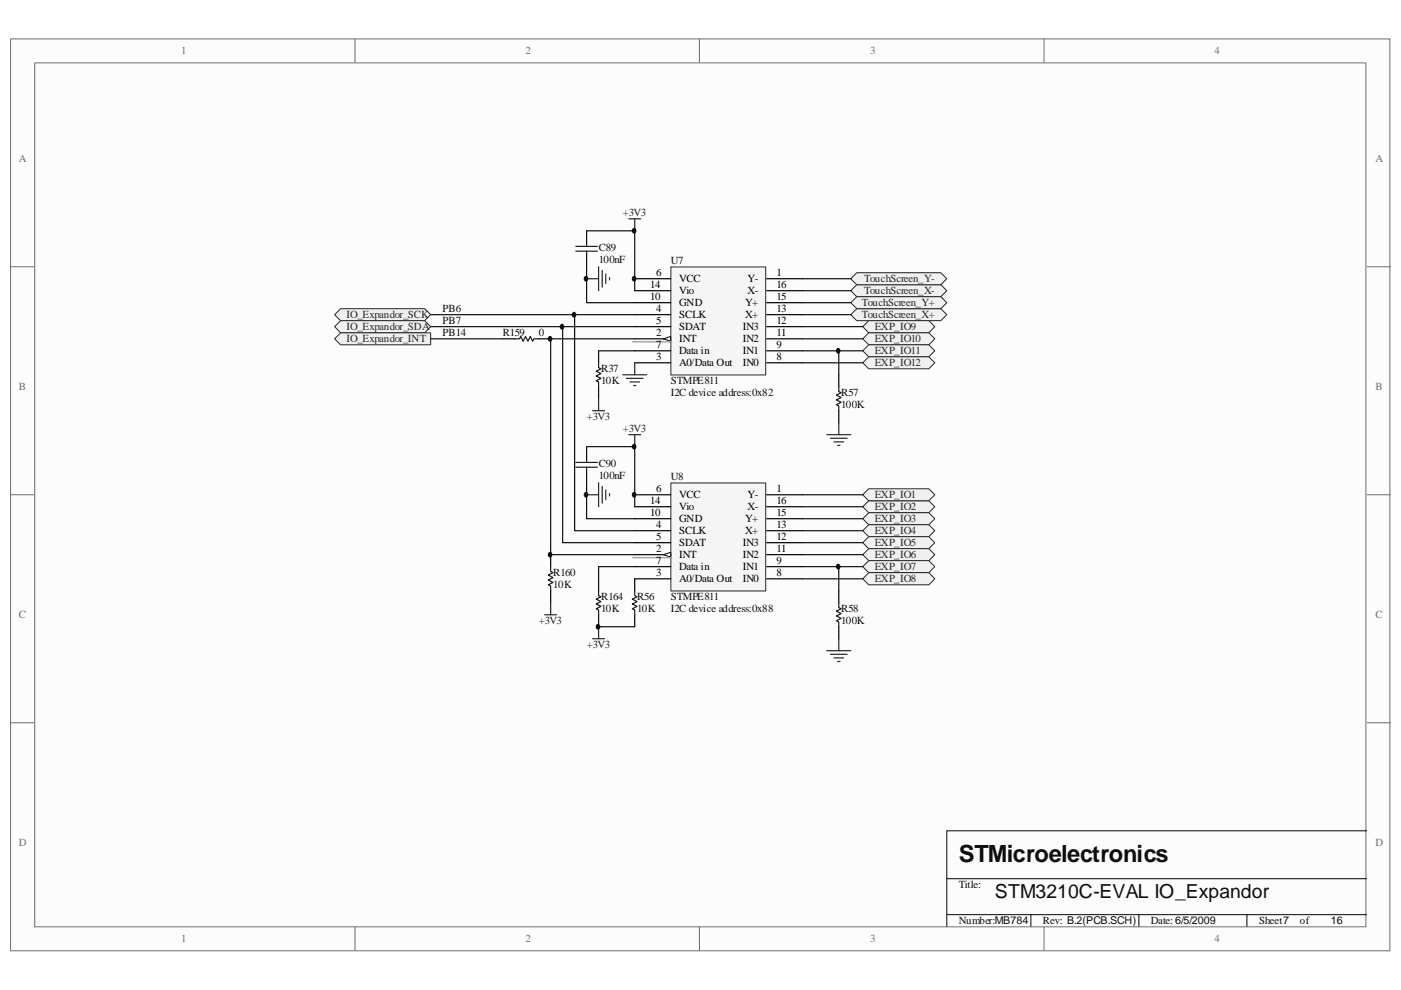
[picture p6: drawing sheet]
<svg xmlns="http://www.w3.org/2000/svg" width="297mm" height="210mm" viewBox="0 0 297 210" stroke-linecap="round" stroke-linejoin="round" font-family="sans-serif">
<path d="M2.3 8.3h292.4v193.3h-292.4z" fill="#fcfcfc"/>
<path d="M2.2 8.3h292.5v193.3h-292.5z" fill="none" stroke="#6e6e6e" stroke-width=".21"/>
<path d="M7.4 13.4h282.2v183.1h-282.2z" fill="#fcfcfc"/>
<g fill="none" stroke="#6e6e6e" stroke-width=".21">
<path d="M7.4 13.3h282.2v183.2h-282.2zM75.3 8.2v5.1M148.3 8.2v5.1M221.4 8.2v5.1M2.2 56.6h5.1M289.8 56.6h5.1M2.2 104.9h5.1M289.8 104.9h5.1M2.2 153.2h5.1M289.8 153.2h5.1M75.3 196.5v5.1M148.3 196.5v5.1"/>
<path d="M221.4 196.5v5.1"/>
</g>
<path d="M289.8 176.1h-89.1v20.4M200.7 186.3h89.1M200.7 193.9h89.1M218.6 193.9v2.6M241.5 193.9v2.6M264.4 193.9v2.6" fill="none" stroke="#000" stroke-width=".21"/>
<path d="M142.3 56.6h20v22.9h-20z" fill="#f5f5f5"/>
<path d="M142.2 56.6h20.1v22.9h-20.1z" fill="none" stroke="#262626" stroke-width=".21"/>
<path d="M162.6 59.1h7.6M134.6 71.8h7.6" fill="none" stroke="#000" stroke-width=".25"/>
<path d="M140.7 71.8l1.5-.5v1z" fill="#fcfcfc"/>
<path d="M140.7 71.8l1.5-.5v1z" fill="none" stroke="#000" stroke-width=".21"/>
<path d="M134.1 72.3l.2 .3 .3-.3 .2 .3 .3-.3 .2 .3 .3-.3 .2 .3 .3-.3 .3 .3 .2-.3 .3 .3 .2-.3 .3 .3 .2-.3 .3 .3 .2-.3 .3 .3 .2-.3 .3 .3 .2-.3 .3 .3 .3-.3 .2 .3 .3-.3 .2 .3 .3-.3 .2 .3 .3-.3 .2 .3 .3-.3 .2 .3 .3-.3 .2 .3" fill="none" stroke="#9f9f9f" stroke-width=".21"/>
<g fill="none" stroke="#000" stroke-width=".25">
<path d="M134.6 59.1h7.6M134.6 76.9h7.6M134.6 66.7h7.6M134.6 69.3h7.6M134.6 74.4h7.6M134.6 64.2h7.6M134.6 61.6h7.6M162.6 76.9h7.6M162.6 66.7h7.6M162.6 69.3h7.6M162.6 74.4h7.6M162.6 64.2h7.6"/>
<path d="M162.6 71.8h7.6M162.6 61.6h7.6"/>
</g>
<path d="M142.3 102.4h20v22.9h-20z" fill="#f5f5f5"/>
<path d="M142.2 102.4h20.1v22.9h-20.1z" fill="none" stroke="#262626" stroke-width=".21"/>
<path d="M134.6 117.6h7.6M162.6 104.9h7.6" fill="none" stroke="#000" stroke-width=".25"/>
<path d="M140.7 117.6l1.5-.5v1z" fill="#fcfcfc"/>
<path d="M140.7 117.6l1.5-.5v1z" fill="none" stroke="#000" stroke-width=".21"/>
<path d="M134.1 118.1l.2 .3 .3-.3 .2 .3 .3-.3 .2 .3 .3-.3 .2 .3 .3-.3 .3 .3 .2-.3 .3 .3 .2-.3 .3 .3 .2-.3 .3 .3 .2-.3 .3 .3 .2-.3 .3 .3 .2-.3 .3 .3 .3-.3 .2 .3 .3-.3 .2 .3 .3-.3 .2 .3 .3-.3 .2 .3 .3-.3 .2 .3 .3-.3 .2 .3" fill="none" stroke="#9f9f9f" stroke-width=".21"/>
<g fill="none" stroke="#000" stroke-width=".25">
<path d="M177.8 79.5v2.5M177.8 87.1v2.5M134.6 112.5h7.6M134.6 115.1h7.6M134.6 104.9h7.6M134.6 110h7.6M134.6 107.4h7.6M162.6 112.5h7.6M162.6 115.1h7.6M162.6 110h7.6M162.6 117.6h7.6M162.6 107.4h7.6"/>
<path d="M134.6 120.1h7.6M134.6 130.3v2.6M142.2 122.7h-7.6v2.6M162.6 122.7h7.6M162.6 120.1h7.6M177.8 125.3v2.5M177.8 132.9v2.5"/>
</g>
<g fill="none" stroke="#262626" stroke-width=".25">
<path d="M124.4 59.1h2.5M126.9 56.6v5M127.7 57.3v3.6M128.4 58.1v2M129.2 58.8v.6M133.3 46.4h2.5M134.6 46.4v2.5M132 79.5h5.1M134.6 76.9v2.6M132.8 80.2h3.6M133.3 92.2h2.5M133.6 81h2"/>
<path d="M134.3 81.7h.5M134.6 92.2v2.5M175.3 92.2h5.1M176.1 92.9h3.5M176.8 93.7h2.1M177.6 94.4h.5M177.8 89.6v2.6M124.4 104.9h2.5M126.9 102.4v5M127.7 103.1v3.6M128.4 103.9v2M129.2 104.6v.6"/>
<path d="M125.6 135.4h2.6M126.9 132.9v2.5M175.3 138h5.1M176.1 138.7h3.5M176.8 139.5h2.1M177.8 135.4v2.6M177.6 140.3h.5"/>
</g>
<path d="M177.8 82v1l.5 .3-1 .5 1 .5-1 .5 1 .5-1 .5 .5 .3v1M134.6 125.3v1l.5 .2-1 .5 1 .6-1 .5 1 .5-1 .5 .5 .2v1M177.8 127.8v1l.5 .3-1 .5 1 .5-1 .5 1 .5-1 .5 .5 .3v1" fill="none" stroke="#1c1c1c" stroke-width=".25"/>
<path d="M124.4 56.6v7.6h10.2M91.3 66.7h43.3M91.3 69.3h43.3M119.3 69.3v45.8h15.3M121.8 66.7v45.8h12.8M134.6 71.8h-17.8v45.8h17.8M170.2 74.4h7.6v5.1M124.4 102.4v7.6h10.2M170.2 120.1h7.6v5.2" fill="none" stroke="#0e0e0e" stroke-width=".25"/>
<path d="M70.9 66.7l1.3-1.3h17.8l1.3 1.3-1.3 1.3h-17.8z" fill-rule="evenodd" fill="#f0f0f0"/>
<path d="M70.9 66.7l1.3-1.3h17.8l1.3 1.3-1.3 1.3h-17.8z" fill="none" stroke="#262626" stroke-width=".21"/>
<path d="M70.9 69.3l1.3-1.3h17.8l1.3 1.3-1.3 1.3h-17.8z" fill-rule="evenodd" fill="#f0f0f0"/>
<path d="M70.9 69.3l1.3-1.3h17.8l1.3 1.3-1.3 1.3h-17.8z" fill="none" stroke="#262626" stroke-width=".21"/>
<path d="M70.9 71.8l1.3-1.2h19.1v2.5h-19.1z" fill-rule="evenodd" fill="#f0f0f0"/>
<path d="M70.9 71.8l1.3-1.2h19.1v2.5h-19.1z" fill="none" stroke="#262626" stroke-width=".21"/>
<path d="M180.4 66.7l1.2-1.3h17.9l1.2 1.3-1.2 1.3h-17.9z" fill-rule="evenodd" fill="#f0f0f0"/>
<path d="M180.4 66.7l1.2-1.3h17.9l1.2 1.3-1.2 1.3h-17.9z" fill="none" stroke="#262626" stroke-width=".21"/>
<path d="M180.4 61.6l1.2-1.2h17.9l1.2 1.2-1.2 1.3h-17.9z" fill-rule="evenodd" fill="#f0f0f0"/>
<path d="M180.4 61.6l1.2-1.2h17.9l1.2 1.2-1.2 1.3h-17.9z" fill="none" stroke="#262626" stroke-width=".21"/>
<path d="M180.4 64.2l1.2-1.3h17.9l1.2 1.3-1.2 1.2h-17.9z" fill-rule="evenodd" fill="#f0f0f0"/>
<path d="M180.4 64.2l1.2-1.3h17.9l1.2 1.3-1.2 1.2h-17.9z" fill="none" stroke="#262626" stroke-width=".21"/>
<path d="M180.4 59.1l1.2-1.3h17.9l1.2 1.3-1.2 1.3h-17.9z" fill-rule="evenodd" fill="#f0f0f0"/>
<path d="M180.4 59.1l1.2-1.3h17.9l1.2 1.3-1.2 1.3h-17.9z" fill="none" stroke="#262626" stroke-width=".21"/>
<path d="M170.2 59.1h10.2M170.2 61.6h10.2M170.2 64.2h10.2M170.2 66.7h10.2" fill="none" stroke="#0e0e0e" stroke-width=".25"/>
<path d="M182.9 107.4l1.3-1.2h12.7l1.3 1.2-1.3 1.3h-12.7z" fill-rule="evenodd" fill="#f0f0f0"/>
<path d="M182.9 107.4l1.3-1.2h12.7l1.3 1.2-1.3 1.3h-12.7z" fill="none" stroke="#262626" stroke-width=".21"/>
<path d="M182.9 110l1.3-1.3h12.7l1.3 1.3-1.3 1.3h-12.7z" fill-rule="evenodd" fill="#f0f0f0"/>
<path d="M182.9 110l1.3-1.3h12.7l1.3 1.3-1.3 1.3h-12.7z" fill="none" stroke="#262626" stroke-width=".21"/>
<path d="M182.9 112.5l1.3-1.2h12.7l1.3 1.2-1.3 1.3h-12.7z" fill-rule="evenodd" fill="#f0f0f0"/>
<path d="M182.9 112.5l1.3-1.2h12.7l1.3 1.2-1.3 1.3h-12.7z" fill="none" stroke="#262626" stroke-width=".21"/>
<path d="M182.9 115.1l1.3-1.3h12.7l1.3 1.3-1.3 1.2h-12.7z" fill-rule="evenodd" fill="#f0f0f0"/>
<path d="M182.9 115.1l1.3-1.3h12.7l1.3 1.3-1.3 1.2h-12.7z" fill="none" stroke="#262626" stroke-width=".21"/>
<path d="M182.9 117.6l1.3-1.3h12.7l1.3 1.3-1.3 1.3h-12.7z" fill-rule="evenodd" fill="#f0f0f0"/>
<path d="M182.9 117.6l1.3-1.3h12.7l1.3 1.3-1.3 1.3h-12.7z" fill="none" stroke="#262626" stroke-width=".21"/>
<path d="M182.9 120.1l1.3-1.2h12.7l1.3 1.2-1.3 1.3h-12.7z" fill-rule="evenodd" fill="#f0f0f0"/>
<path d="M182.9 120.1l1.3-1.2h12.7l1.3 1.2-1.3 1.3h-12.7z" fill="none" stroke="#262626" stroke-width=".21"/>
<path d="M184.2 121.4h12.7l1.3 1.3-1.3 1.3h-12.7l-1.3-1.3z" fill-rule="evenodd" fill="#f0f0f0"/>
<path d="M184.2 121.4h12.7l1.3 1.3-1.3 1.3h-12.7l-1.3-1.3z" fill="none" stroke="#262626" stroke-width=".21"/>
<path d="M182.9 69.3l1.3-1.3h12.7l1.3 1.3-1.3 1.3h-12.7z" fill-rule="evenodd" fill="#f0f0f0"/>
<path d="M182.9 69.3l1.3-1.3h12.7l1.3 1.3-1.3 1.3h-12.7z" fill="none" stroke="#262626" stroke-width=".21"/>
<path d="M182.9 71.8l1.3-1.2h12.7l1.3 1.2-1.3 1.3h-12.7z" fill-rule="evenodd" fill="#f0f0f0"/>
<path d="M182.9 71.8l1.3-1.2h12.7l1.3 1.2-1.3 1.3h-12.7z" fill="none" stroke="#262626" stroke-width=".21"/>
<path d="M182.9 74.4l1.3-1.3h12.7l1.3 1.3-1.3 1.2h-12.7z" fill-rule="evenodd" fill="#f0f0f0"/>
<path d="M182.9 74.4l1.3-1.3h12.7l1.3 1.3-1.3 1.2h-12.7z" fill="none" stroke="#262626" stroke-width=".21"/>
<path d="M182.9 76.9l1.3-1.3h12.7l1.3 1.3-1.3 1.3h-12.7z" fill-rule="evenodd" fill="#f0f0f0"/>
<path d="M182.9 76.9l1.3-1.3h12.7l1.3 1.3-1.3 1.3h-12.7z" fill="none" stroke="#262626" stroke-width=".21"/>
<path d="M182.9 104.9l1.3-1.3h12.7l1.3 1.3-1.3 1.3h-12.7z" fill-rule="evenodd" fill="#f0f0f0"/>
<path d="M182.9 104.9l1.3-1.3h12.7l1.3 1.3-1.3 1.3h-12.7z" fill="none" stroke="#262626" stroke-width=".21"/>
<g fill="none" stroke="#0e0e0e" stroke-width=".25">
<path d="M124.4 48.9h10.2v12.7M91.3 71.8h15.2M126.9 74.4h7.7M170.2 69.3h12.7M170.2 71.8h12.7M170.2 76.9h12.7M177.8 74.4h5.1M124.4 94.7h10.2v12.7M170.2 104.9h12.7M170.2 107.4h12.7M170.2 110h12.7M170.2 112.5h12.7"/>
<path d="M170.2 115.1h12.7M170.2 117.6h12.7M126.9 132.9h7.7M134.6 120.1h-7.7v2.6M170.2 122.7h12.7M177.8 120.1h5.1"/>
</g>
<path d="M124.4 48.9v2.6M124.4 54v2.6M106.5 71.8h2.6M114.2 71.8h2.6M126.9 74.4v2.5M124.4 94.7v2.6M124.4 99.8v2.6M126.9 82v2.5M116.8 117.6v2.5M116.8 125.3v2.5M126.9 122.7v2.6M126.9 130.3v2.6" fill="none" stroke="#000" stroke-width=".25"/>
<path d="M122.1 53.3h4.6M122.1 52.2h4.6M124.4 51.5v.7M124.4 53.3v.7M109.1 71.8h1l.3-.5 .5 1 .5-1 .5 1 .5-1 .5 1 .3-.5h1M126.9 76.9v1l.5 .3-1 .5 1 .5-1 .5 1 .5-1 .5 .5 .3v1M122.1 98h4.6M122.1 99.1h4.6M124.4 97.3v.7M124.4 99.1v.7M116.8 120.1v1.1l.5 .2-1.1 .5 1.1 .6-1.1 .5 1.1 .5-1.1 .5 .6 .2v1.1M126.9 125.3v1l.5 .2-1 .5 1 .6-1 .5 1 .5-1 .5 .5 .2v1" fill="none" stroke="#1c1c1c" stroke-width=".25"/>
<path d="M125.6 87.1h2.6M126.9 84.5v2.6M115.5 130.3h2.5M116.8 127.8v2.5" fill="none" stroke="#262626" stroke-width=".25"/>
<path d="M116.4 117.2a.45 .45 0 0 1 .6 .4 .45 .45 0 0 1-.6 .4 .6 .6 0 0 1 0-.8z" fill-rule="evenodd" fill="#0e0e0e"/>
<path d="M116.4 117.2a.45 .45 0 0 1 .6 .4 .45 .45 0 0 1-.6 .4 .6 .6 0 0 1 0-.8z" fill="none" stroke="#0e0e0e" stroke-width=".21"/>
<path d="M116.4 71.4a.45 .45 0 0 1 .6 .4 .45 .45 0 0 1-.6 .5 .6 .6 0 0 1 0-.9z" fill-rule="evenodd" fill="#0e0e0e"/>
<path d="M116.4 71.4a.45 .45 0 0 1 .6 .4 .45 .45 0 0 1-.6 .5 .6 .6 0 0 1 0-.9z" fill="none" stroke="#0e0e0e" stroke-width=".21"/>
<path d="M119 68.8a.47 .47 0 0 1 .5 .5 .47 .47 0 0 1-.5 .4 .64 .64 0 0 1 0-.9z" fill-rule="evenodd" fill="#0e0e0e"/>
<path d="M119 68.8a.47 .47 0 0 1 .5 .5 .47 .47 0 0 1-.5 .4 .64 .64 0 0 1 0-.9z" fill="none" stroke="#0e0e0e" stroke-width=".21"/>
<path d="M121.5 66.3a.45 .45 0 0 1 .6 .4 .45 .45 0 0 1-.6 .5 .6 .6 0 0 1 0-.9z" fill-rule="evenodd" fill="#0e0e0e"/>
<path d="M121.5 66.3a.45 .45 0 0 1 .6 .4 .45 .45 0 0 1-.6 .5 .6 .6 0 0 1 0-.9z" fill="none" stroke="#0e0e0e" stroke-width=".21"/>
<path d="M124.1 104.5a.45 .45 0 0 1 .5 .4 .45 .45 0 0 1-.5 .4 .6 .6 0 0 1 0-.8z" fill-rule="evenodd" fill="#0e0e0e"/>
<path d="M124.1 104.5a.45 .45 0 0 1 .5 .4 .45 .45 0 0 1-.5 .4 .6 .6 0 0 1 0-.8z" fill="none" stroke="#0e0e0e" stroke-width=".21"/>
<path d="M124.1 58.7a.46 .46 0 0 1 .5 .4 .46 .46 0 0 1-.5 .4 .61 .61 0 0 1 0-.8z" fill-rule="evenodd" fill="#0e0e0e"/>
<path d="M124.1 58.7a.46 .46 0 0 1 .5 .4 .46 .46 0 0 1-.5 .4 .61 .61 0 0 1 0-.8z" fill="none" stroke="#0e0e0e" stroke-width=".21"/>
<path d="M126.6 132.4a.46 .46 0 0 1 .6 .5 .46 .46 0 0 1-.6 .4 .61 .61 0 0 1 0-.9z" fill-rule="evenodd" fill="#0e0e0e"/>
<path d="M126.6 132.4a.46 .46 0 0 1 .6 .5 .46 .46 0 0 1-.6 .4 .61 .61 0 0 1 0-.9z" fill="none" stroke="#0e0e0e" stroke-width=".21"/>
<path d="M134.3 104.5a.45 .45 0 0 1 .5 .4 .45 .45 0 0 1-.5 .4 .6 .6 0 0 1 0-.8z" fill-rule="evenodd" fill="#0e0e0e"/>
<path d="M134.3 104.5a.45 .45 0 0 1 .5 .4 .45 .45 0 0 1-.5 .4 .6 .6 0 0 1 0-.8z" fill="none" stroke="#0e0e0e" stroke-width=".21"/>
<path d="M134.3 94.3a.45 .45 0 0 1 .5 .4 .45 .45 0 0 1-.5 .4 .6 .6 0 0 1 0-.8z" fill-rule="evenodd" fill="#0e0e0e"/>
<path d="M134.3 94.3a.45 .45 0 0 1 .5 .4 .45 .45 0 0 1-.5 .4 .6 .6 0 0 1 0-.8z" fill="none" stroke="#0e0e0e" stroke-width=".21"/>
<path d="M134.3 58.7a.46 .46 0 0 1 .5 .4 .46 .46 0 0 1-.5 .4 .61 .61 0 0 1 0-.8z" fill-rule="evenodd" fill="#0e0e0e"/>
<path d="M134.3 58.7a.46 .46 0 0 1 .5 .4 .46 .46 0 0 1-.5 .4 .61 .61 0 0 1 0-.8z" fill="none" stroke="#0e0e0e" stroke-width=".21"/>
<path d="M134.3 48.5a.45 .45 0 0 1 .5 .4 .45 .45 0 0 1-.5 .5 .6 .6 0 0 1 0-.9z" fill-rule="evenodd" fill="#0e0e0e"/>
<path d="M134.3 48.5a.45 .45 0 0 1 .5 .4 .45 .45 0 0 1-.5 .5 .6 .6 0 0 1 0-.9z" fill="none" stroke="#0e0e0e" stroke-width=".21"/>
<path d="M177.5 119.7a.45 .45 0 0 1 .6 .4 .45 .45 0 0 1-.6 .5 .6 .6 0 0 1 0-.9z" fill-rule="evenodd" fill="#0e0e0e"/>
<path d="M177.5 119.7a.45 .45 0 0 1 .6 .4 .45 .45 0 0 1-.6 .5 .6 .6 0 0 1 0-.9z" fill="none" stroke="#0e0e0e" stroke-width=".21"/>
<path d="M177.5 73.9a.45 .45 0 0 1 .6 .5 .45 .45 0 0 1-.6 .4 .6 .6 0 0 1 0-.9z" fill-rule="evenodd" fill="#0e0e0e"/>
<path d="M177.5 73.9a.45 .45 0 0 1 .6 .5 .45 .45 0 0 1-.6 .4 .6 .6 0 0 1 0-.9z" fill="none" stroke="#0e0e0e" stroke-width=".21"/>
<text font-size="5" fill="#0e0e0e" x="203.3" y="182.7">STMicroelectronics</text>
<text font-size="4.1" fill="#0e0e0e" x="210.9" y="190.5">STM3210C-EVAL IO_Expandor</text>
<g font-size="2.3" fill="#706f64">
<text x="38.4" y="11.5">1</text>
<text x="111.4" y="11.5">2</text>
<text x="184.5" y="11.5">3</text>
<text x="257.5" y="11.5">4</text>
<text x="4" y="34.4">A</text>
<text x="291.6" y="34.4">A</text>
<text x="4" y="82.7">B</text>
<text x="291.6" y="82.7">B</text>
<text x="4" y="131.1">C</text>
<text x="291.6" y="131.1">C</text>
<text x="4" y="179.4">D</text>
<text x="291.6" y="179.4">D</text>
<text x="38.4" y="199.8">1</text>
<text x="111.4" y="199.8">2</text>
<text x="184.5" y="199.8">3</text>
<text x="257.5" y="199.8">4</text>
</g>
<g font-size="2.3" fill="#262626">
<text x="132" y="45.8">+3V3</text>
<text x="183.2" y="59.9">TouchScreen_Y-</text>
<text x="182.7" y="64.9">TouchScreen_Y+</text>
<text x="183.2" y="62.4">TouchScreen_X-</text>
<text x="73.5" y="67.5">IO_Expandor_SCK</text>
<text x="73.5" y="70">IO_Expandor_SDA</text>
<text x="182.7" y="67.5">TouchScreen_X+</text>
<text x="185.5" y="70">EXP_IO9</text>
<text x="73.5" y="72.6">IO_Expandor_INT</text>
<text x="185.5" y="72.6">EXP_IO10</text>
<text x="185.5" y="75.1">EXP_IO11</text>
<text x="185.5" y="77.6">EXP_IO12</text>
<text x="124.4" y="89.1">+3V3</text>
<text x="132" y="91.7">+3V3</text>
<text x="185.5" y="105.6">EXP_IO1</text>
<text x="185.5" y="108.2">EXP_IO2</text>
<text x="185.5" y="110.7">EXP_IO3</text>
<text x="185.5" y="113.3">EXP_IO4</text>
<text x="185.5" y="115.8">EXP_IO5</text>
<text x="185.5" y="118.4">EXP_IO6</text>
<text x="185.5" y="120.9">EXP_IO7</text>
<text x="185.5" y="123.4">EXP_IO8</text>
<text x="114.2" y="132.3">+3V3</text>
<text x="124.4" y="137.5">+3V3</text>
</g>
<g font-size="2.3" fill="#0e0e0e">
<text x="127" y="53.2">C89</text>
<text x="127" y="55.8">100nF</text>
<text x="142.2" y="56">U7</text>
<text x="93.8" y="66.2">PB6</text>
<text x="93.8" y="68.7">PB7</text>
<text x="93.8" y="71.3">PB14</text>
<text x="106.6" y="71.3">R159</text>
<text x="114.2" y="71.3">0</text>
<text x="127.5" y="78.9">R37</text>
<text x="127.5" y="81.4">10K</text>
<text x="142.2" y="81.4">STMPE811</text>
<text x="142.2" y="84">I2C device address:0x82</text>
<text x="178.3" y="84">R57</text>
<text x="178.3" y="86.6">100K</text>
<text x="127" y="99">C90</text>
<text x="127" y="101.6">100nF</text>
<text x="142.2" y="101.8">U8</text>
<text x="117.3" y="122.2">R160</text>
<text x="117.3" y="124.7">10K</text>
<text x="127.5" y="127.3">R164</text>
<text x="127.5" y="129.8">10K</text>
<text x="135.1" y="127.3">R56</text>
<text x="135.1" y="129.8">10K</text>
<text x="142.2" y="127.3">STMPE811</text>
<text x="142.2" y="129.8">I2C device address:0x88</text>
<text x="178.3" y="129.8">R58</text>
<text x="178.3" y="132.3">100K</text>
<text x="203.3" y="188.3">Title:</text>
<text x="203.3" y="196">Number:MB784</text>
<text x="221.1" y="196">Rev: B.2(PCB.SCH)</text>
<text x="244" y="196">Date:6/5/2009</text>
<text x="267" y="196">Sheet7</text>
<text x="275.6" y="196">of</text>
<text x="282.2" y="196">16</text>
</g>
<g font-size="2.3">
<text x="139.1" y="58.6">6</text>
<text x="144" y="59.9">VCC</text>
<text x="158.5" y="59.9">Y-</text>
<text x="164.6" y="58.6">1</text>
<text x="137.9" y="63.7">10</text>
<text x="137.9" y="61.1">14</text>
<text x="144" y="64.9">GND</text>
<text x="144" y="62.4">Vio</text>
<text x="158" y="64.9">Y+</text>
<text x="158.5" y="62.4">X-</text>
<text x="164.6" y="63.7">15</text>
<text x="164.6" y="61.1">16</text>
<text x="139.1" y="71.3">2</text>
<text x="139.1" y="66.2">4</text>
<text x="139.1" y="68.7">5</text>
<text x="144" y="67.5">SCLK</text>
<text x="144" y="70">SDAT</text>
<text x="157.5" y="70">IN3</text>
<text x="158" y="67.5">X+</text>
<text x="164.6" y="66.2">13</text>
<text x="164.6" y="71.3">11</text>
<text x="164.6" y="68.7">12</text>
<text x="139.1" y="76.4">3</text>
<text x="139.1" y="73.8">7</text>
<text x="144" y="72.6">INT</text>
<text x="144" y="77.6">A0/Data Out</text>
<text x="144" y="75.1">Data in</text>
<text x="157.5" y="77.6">IN0</text>
<text x="157.5" y="75.1">IN1</text>
<text x="157.5" y="72.6">IN2</text>
<text x="164.6" y="76.4">8</text>
<text x="164.6" y="73.8">9</text>
<text x="137.9" y="106.9">14</text>
<text x="139.1" y="104.4">6</text>
<text x="144" y="105.6">VCC</text>
<text x="158.5" y="105.6">Y-</text>
<text x="164.6" y="104.4">1</text>
<text x="164.6" y="106.9">16</text>
<text x="137.9" y="109.4">10</text>
<text x="139.1" y="112">4</text>
<text x="144" y="113.3">SCLK</text>
<text x="144" y="110.7">GND</text>
<text x="144" y="108.2">Vio</text>
<text x="158" y="113.3">X+</text>
<text x="158" y="110.7">Y+</text>
<text x="158.5" y="108.2">X-</text>
<text x="164.6" y="112">13</text>
<text x="164.6" y="109.4">15</text>
<text x="139.1" y="117.1">2</text>
<text x="139.1" y="114.6">5</text>
<text x="139.1" y="119.6">7</text>
<text x="144" y="118.4">INT</text>
<text x="144" y="115.8">SDAT</text>
<text x="157.5" y="118.4">IN2</text>
<text x="157.5" y="115.8">IN3</text>
<text x="164.6" y="119.6">9</text>
<text x="164.6" y="117.1">11</text>
<text x="164.6" y="114.6">12</text>
<text x="139.1" y="122.2">3</text>
<text x="144" y="123.4">A0/Data Out</text>
<text x="144" y="120.9">Data in</text>
<text x="157.5" y="123.4">IN0</text>
<text x="157.5" y="120.9">IN1</text>
<text x="164.6" y="122.2">8</text>
</g>
</svg>
